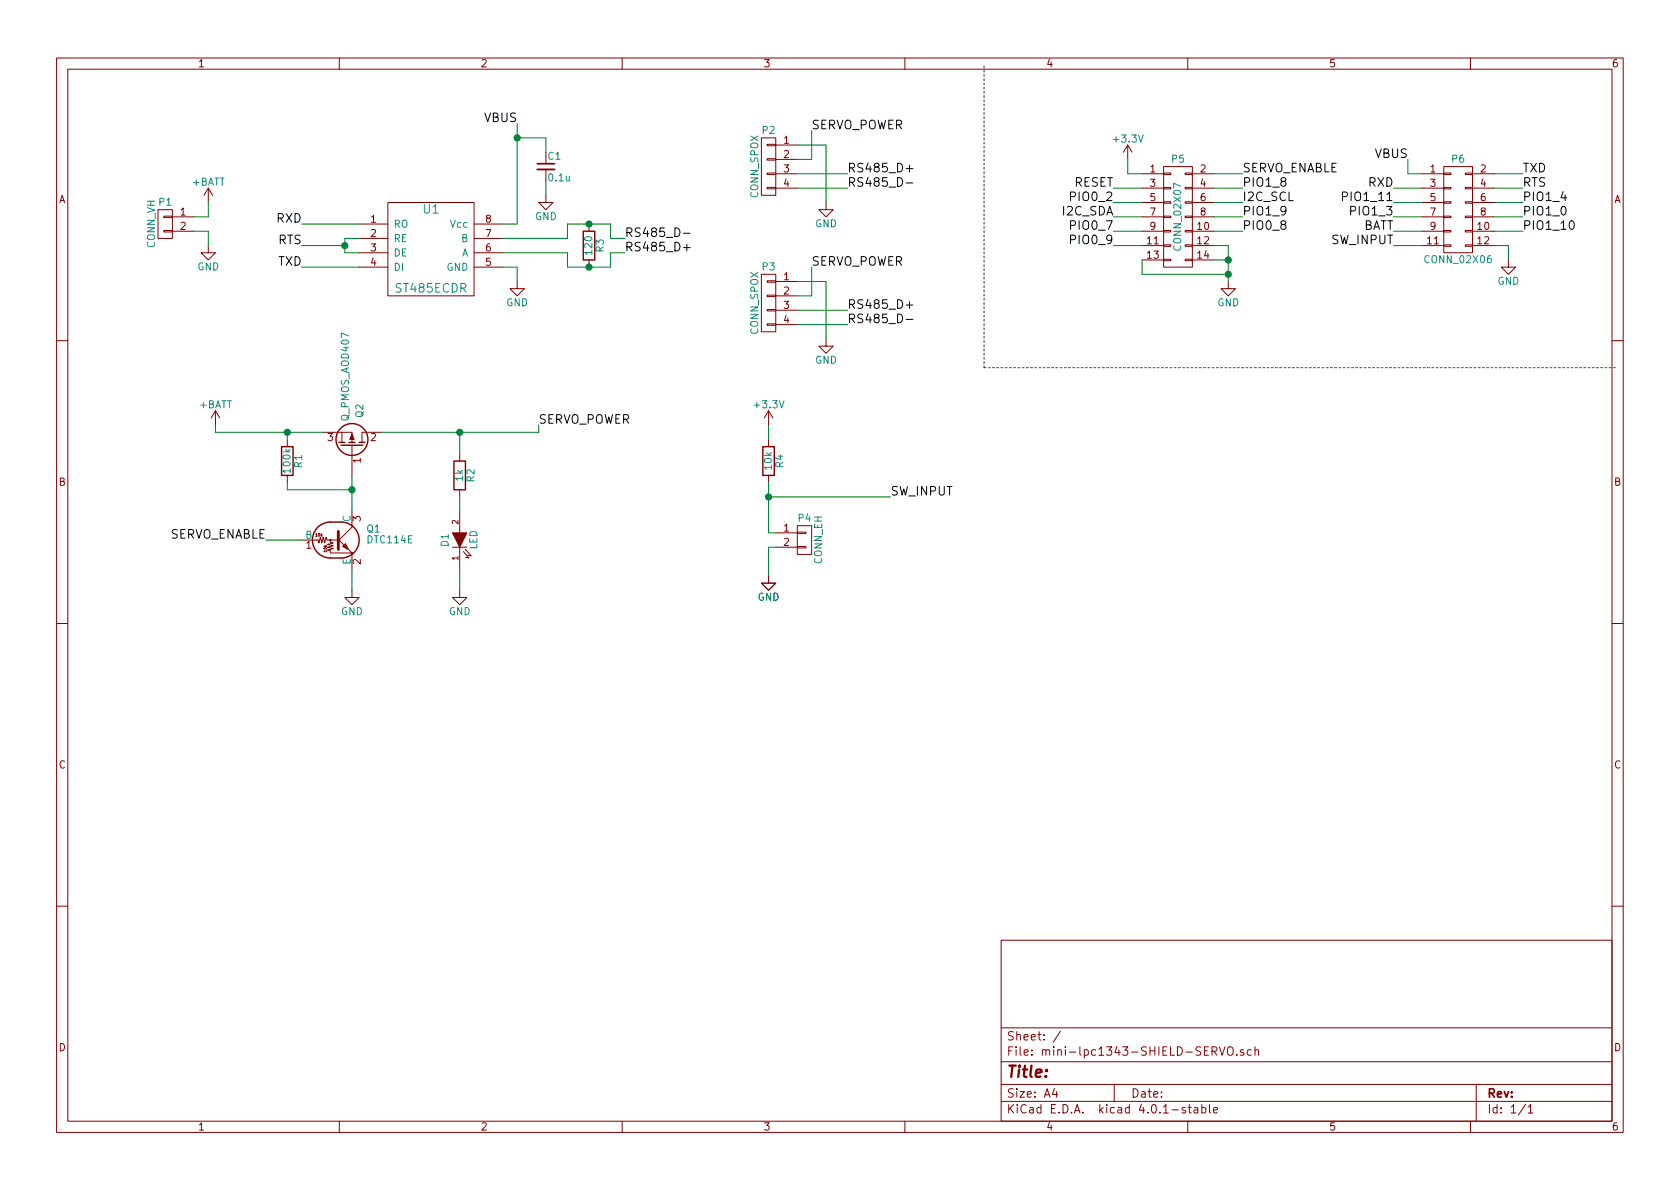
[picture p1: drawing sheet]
<svg xmlns="http://www.w3.org/2000/svg" width="297mm" height="210mm" viewBox="0 0 297 210" stroke-linecap="round" stroke-linejoin="round" font-family="sans-serif">
<g fill="none" stroke="#840000" stroke-width=".18">
<path d="M10 10.3h277v189.9h-277zM12 12.2h273v186.1h-273zM60 10.3v1.9M110 10.3v1.9M160 10.3v1.9M210 10.3v1.9M260 10.3v1.9M27.9 37.1h2.6v5.1h-2.6zM29 38.2h1.5v.3h-1.5zM30.5 38.3h3.8M36.8 33.3l-.7 1.2M36.8 33.3v2.5"/>
<path d="M36.8 33.3l.8 1.2M63.5 39.6h5.1M68.6 35.8h15.2v16.5h-15.2zM83.8 39.6h5.1M96.5 34.5v1.3h1.3l-1.3 1.3-1.3-1.3h1.3M96.5 30v2M104.1 39.6v1.3M134.6 24.4h2.6v10.1h-2.6zM135.6 33.1h1.6v.3h-1.6zM135.6 30.6h1.6v.3h-1.6zM135.6 28.1h1.6v.2h-1.6zM135.6 25.5h1.6v.3h-1.6z"/>
<path d="M137.2 30.7h3.8M137.2 33.3h3.8M137.2 25.6h3.8M137.2 28.2h3.8M146 35.8v1.3h1.3l-1.3 1.2-1.2-1.2h1.2M199.4 25.6l-.8 1.3M199.4 25.6v2.6M199.4 25.6l.8 1.3M201.9 30.7h3.8M201.9 33.3h3.8M201.9 35.8h3.8M201.9 38.3h3.8"/>
<path d="M205.7 38.2h1.3v.3h-1.3zM205.7 35.7h1.3v.2h-1.3zM205.7 33.1h1.3v.3h-1.3zM205.7 30.6h1.3v.3h-1.3zM205.7 29.5h5.1v17.7h-5.1zM209.5 38.2h1.3v.3h-1.3zM209.5 35.7h1.3v.2h-1.3zM209.5 33.1h1.3v.3h-1.3zM209.5 30.6h1.3v.3h-1.3zM210.8 30.7h3.8M210.8 33.3h3.8M210.8 35.8h3.8"/>
<path d="M210.8 38.3h3.8M251.5 30.7h3.8M251.5 33.3h3.8M251.5 35.8h3.8M251.5 38.3h3.8M255.3 38.2h1.2v.3h-1.2zM255.3 35.7h1.2v.2h-1.2zM255.3 33.1h1.2v.3h-1.2zM255.3 30.6h1.2v.3h-1.2zM255.3 29.5h5v15.2h-5zM259.1 38.2h1.2v.3h-1.2zM259.1 35.7h1.2v.2h-1.2z"/>
<path d="M259.1 33.1h1.2v.3h-1.2zM259.1 30.6h1.2v.3h-1.2zM260.3 30.7h3.9M260.3 33.3h3.9M260.3 35.8h3.9M260.3 38.3h3.9M29 40.8h1.5v.2h-1.5zM30.5 40.9h3.8M36.8 43.4v1.3h1.3l-1.3 1.3-1.2-1.3h1.2M63.5 42.2h5.1M63.5 44.7h5.1M63.5 47.2h5.1"/>
<path d="M83.8 42.2h5.1M83.8 44.7h5.1M83.8 47.2h5.1M91.4 49.8v1.2h1.3l-1.3 1.3-1.2-1.3h1.2M104.1 46v1.2M134.6 48.5h2.6v10.2h-2.6zM135.6 57.3h1.6v.2h-1.6zM135.6 54.7h1.6v.3h-1.6zM135.6 52.2h1.6v.2h-1.6zM135.6 49.7h1.6v.2h-1.6zM137.2 49.8h3.8M137.2 52.3h3.8"/>
<path d="M137.2 54.9h3.8M137.2 57.4h3.8M146 59.9v1.3h1.3l-1.3 1.3-1.2-1.3h1.2M201.9 40.9h3.8M201.9 43.4h3.8M201.9 46h3.8M205.7 45.8h1.3v.3h-1.3zM205.7 43.3h1.3v.3h-1.3zM205.7 40.8h1.3v.2h-1.3zM209.5 45.8h1.3v.3h-1.3zM209.5 43.3h1.3v.3h-1.3zM209.5 40.8h1.3v.2h-1.3z"/>
<path d="M210.8 40.9h3.8M210.8 43.4h3.8M210.8 46h3.8M217.2 49.8v1.2h-1.3l1.3 1.3 1.2-1.3h-1.2M251.5 40.9h3.8M251.5 43.4h3.8M255.3 43.3h1.2v.3h-1.2zM255.3 40.8h1.2v.2h-1.2zM259.1 43.3h1.2v.3h-1.2zM259.1 40.8h1.2v.2h-1.2zM260.3 40.9h3.9M260.3 43.4h3.9"/>
<path d="M266.7 46v1.2h1.3l-1.3 1.3-1.3-1.3h1.3M10 60.2h2M38.1 72.6l-.8 1.3M38.1 72.6v2.6M38.1 72.6l.8 1.3M50.8 77.7v1.3M57.1 76.4h5.1v1.8M60.5 76.4v1.8M62.2 78.7v5.4M67.3 76.4h-3.3v1.8M135.9 72.6v2.6M135.9 77.7v1.3"/>
<path d="M135.9 72.6l-.8 1.3M135.9 72.6l.8 1.3M285 60.2h2M50.8 84.1v1.2M53.3 95.5h3l.1 .5 .2-1 .3 1 .2-1 .3 1 .3-1 .1 .5h1.9M59.7 95.2l2.5 2.6h-3.8v-.4l-.5-.1 1-.3-1-.2 1-.3-1-.2 1-.3-.5-.1v-.4M62.2 90.4v2.8l-2.5 2.6M62.2 98v2.6M80 96.8h2.5M81.3 80.3v1.2M81.3 86.6v1.3M81.3 90.4v3.8"/>
<path d="M81.3 96.8v3.8M81.9 97.5l1 1.2-.6-.2M82.3 97.1l1 1.2-.6-.1M135.9 84.1v1.2M137.2 94.2h3.8M137.2 96.8h3.8M141 96.6h1.5v.3h-1.5zM141 94.1h1.5v.3h-1.5zM141 93h2.5v5h-2.5zM10 110.3h2M62.2 104.4v1.3h1.3l-1.3 1.2-1.2-1.2h1.2M81.3 104.4v1.3h1.2l-1.2 1.2-1.3-1.2h1.3"/>
<path d="M135.9 101.8v1.3h1.3l-1.3 1.3-1.3-1.3h1.3M285 110.3h2M10 160.2h2M177 166.3h108v32h-108zM285 160.2h2M60 198.3v1.9M110 198.3v1.9M160 198.3v1.9M177 194.8h108M177 191.8h108M177 187.8h108M177 181.8h108"/>
<path d="M186.4 192.5l-.3 1h.9M186.8 193v1M187.5 182.3l-1.3 2M197 191.8v3M209.6 195.9a.37 .37 0 0 0-.6 .1l.1 .3 .5 .1 .1 .1-.3 .3-.4-.1M210 198.3v1.9M210.1 195.8h.5M210.3 195.3v1.3l.3 .2M211.2 195.9h.5l.1 .9M211.8 196.2l-.5 .1-.2 .2 .2 .3 .5-.1M212.5 195.9l.4-.1 .3 .3-.1 .6h-.6M212.5 195.3v1.5"/>
<path d="M213.8 195.3v1.3l.2 .2M214.3 185.9l.7-.1 .2-.2-.1-.3-.2-.2h-.6v1.5M214.6 196.3l.7-.1-.1-.3-.4-.1-.2 .2v.7h.6M214.7 185.9l.5 .7M215.6 185.1l.5 1.5 .5-1.5M217.1 185.3l.3-.2a.53 .53 0 0 1 .6 .5v.5a.51 .51 0 0 1-.8 .4 1.05 1.05 0 0 1-.1-1.2zM218.7 186.5v.1M219.9 185.7a.37 .37 0 0 0-.6 .1l.1 .2 .5 .2 .1 .1-.3 .3-.4-.1M221.2 185.7l-.4-.1-.3 .3 .1 .6 .2 .1 .4-.1M221.9 185.7l.2-.1 .4 .1v.9M221.9 185.1v1.5M260 198.3v1.9"/>
<path d="M261 191.8v6.5M269.7 195.2l-1.2 2M270.2 195.8l.4-.5v1.5M270.2 196.8h.8"/>
<circle cx="58.4" cy="95.5" r=".13"/>
<circle cx="62.2" cy="97.8" r=".13"/>
</g>
<g fill="none" stroke="#840000" stroke-width=".25">
<path d="M103.1 40.9h2.1v5.1h-2.1zM49.8 79h2v5.1h-2zM59.9 78.2h1.1M60.3 78.7h3.8M61.7 78.2h1M63.5 78.2h1M134.9 79h2v5.1h-2zM56.4 93.1a3.5 3.5 0 0 1 2-.8h1.9a3.2 3.2 0 0 1 3.2 3.2 3.2 3.2 0 0 1-3.2 3.2h-1.9a3.2 3.2 0 0 1-3-2.1 3.2 3.2 0 0 1 1-3.5zM80.3 81.5h2v5.1h-2z"/>
<circle cx="62.2" cy="77.7" r="2.82"/>
</g>
<g fill="none" stroke="#008400" stroke-width=".18">
<path d="M36.8 35.8v2.5h-2.5M53.3 39.6h10.2M91.4 21.8v17.8h-2.5M91.4 24.4h5.1v2.5M96.5 32v2.5M141 30.7h8.9M141 33.3h8.9M141 25.6h5v10.2M143.5 23.1v5.1h-2.5M196.8 33.3h5.1M196.8 35.8h5.1M196.8 38.3h5.1"/>
<path d="M199.4 28.2v2.5h2.5M214.6 30.7h5.1M214.6 33.3h5.1M214.6 35.8h5.1M214.6 38.3h5.1M246.4 33.3h5.1M246.4 35.8h5.1M246.4 38.3h5.1M248.9 28.2v2.5h2.6M264.2 30.7h5M264.2 33.3h5M264.2 35.8h5"/>
<path d="M264.2 38.3h5M34.3 40.9h2.5v2.5M53.3 43.4h7.7M53.3 47.2h10.2M63.5 42.2h-2.5v2.5h2.5M88.9 47.2h2.5v2.6M88.9 44.7h11.4v2.5h7.6v-2.5h2.6M88.9 42.2h11.4v-2.6h7.6v2.6h2.6M141 49.8h5v10.1M141 54.9h8.9M141 57.4h8.9M143.5 47.2v5.1h-2.5"/>
<path d="M196.8 43.4h5.1M196.8 40.9h5.1M201.9 46v2.5h15.3M214.6 43.4h2.6v6.4M214.6 40.9h5.1M214.6 46h2.6M246.4 43.4h5.1M246.4 40.9h5.1M264.2 43.4h2.5v2.6M264.2 40.9h5M38.1 75.2v1.2h19M50.8 76.4v1.3"/>
<path d="M81.3 76.4v3.9M95.2 75.2v1.2h-27.9M135.9 75.2v2.5M47 95.5h6.3M50.8 85.3v1.3h11.4M62.2 84.1v6.3M81.3 87.9v2.5M135.9 85.3v8.9h1.3M135.9 87.9h21.6M137.2 96.8h-1.3v5M62.2 100.6v3.8M81.3 100.6v3.8"/>
</g>
<g fill="#008400" stroke="#008400" stroke-width=".25">
<circle cx="135.9" cy="87.9" r=".51"/>
<circle cx="217.2" cy="46" r=".51"/>
<circle cx="217.2" cy="48.5" r=".51"/>
<circle cx="50.8" cy="76.4" r=".51"/>
<circle cx="62.2" cy="86.6" r=".51"/>
<circle cx="91.4" cy="24.4" r=".51"/>
<circle cx="104.1" cy="39.6" r=".51"/>
<circle cx="104.1" cy="47.2" r=".51"/>
<circle cx="61" cy="43.4" r=".51"/>
<circle cx="81.3" cy="76.4" r=".51"/>
</g>
<path d="M160.2 29.8h1.2M160.2 32.4h1.2M237.4 34.8l.7-.1 .2-.2-.1-.4-.3-.1h-.5v1.5M277.6 39.2l.2-.2a.81 .81 0 0 1 .6 .8 .81 .81 0 0 1-.6 .8l-.2-.2-.2-.4zM120.9 43.8h1.1M120.9 41.2h1.1M160.2 53.9h1.2M160.2 56.5h1.2" fill="none" stroke="#000" stroke-width=".18"/>
<path d="M174 11.7v53.3M174 65h111.7" fill="none" stroke="#0000c2" stroke-width=".18" stroke-dasharray=".3 .4"/>
<path d="M95 30h3" fill="none" stroke="#840000" stroke-width=".33"/>
<path d="M95 29h3" fill="none" stroke="#840000" stroke-width=".3"/>
<path d="M59.8 94v3.1z" fill="#840000" stroke="#840000" stroke-width=".51"/>
<g fill="#840000" stroke="#840000" stroke-width=".18">
<path d="M60.6 96.6l.5-.5 .5 1z"/>
<path d="M62.2 76.7l.4 1h-.8z"/>
<path d="M80 94.2h2.5l-1.2 2.6z"/>
</g>
<text font-size="2.8" fill="#840000" x="178" y="190.5">Title:</text>
<g font-size="2.1">
<text x="85.5" y="21.6">VBUS</text>
<text x="143.5" y="22.9">SERVO_POWER</text>
<text x="243" y="27.9">VBUS</text>
<text x="149.9" y="30.5">RS485_D+</text>
<text x="149.9" y="33">RS485_D-</text>
<text x="189.7" y="35.6">PIO0_2</text>
<text x="189.8" y="33">RESET</text>
<text x="219.7" y="33">PIO1_8</text>
<text x="219.7" y="35.6">I2C_SCL</text>
<text x="219.7" y="30.5">SERVO_ENABLE</text>
<text x="238" y="35.6">PIO1_11</text>
<text x="241.9" y="33">RXD</text>
<text x="269.2" y="30.5">TXD</text>
<text x="269.2" y="35.6">PIO1_4</text>
<text x="269.2" y="33">RTS</text>
<text x="48.9" y="39.4">RXD</text>
<text x="110.5" y="41.9">RS485_D-</text>
<text x="187.9" y="38.1">I2C_SDA</text>
<text x="189.7" y="40.6">PIO0_7</text>
<text x="219.7" y="38.1">PIO1_9</text>
<text x="219.7" y="40.6">PIO0_8</text>
<text x="239.2" y="38.1">PIO1_3</text>
<text x="240.7" y="40.6">BATT</text>
<text x="269.2" y="38.1">PIO1_0</text>
<text x="269.2" y="40.6">PIO1_10</text>
<text x="49.1" y="47">TXD</text>
<text x="49.1" y="43.2">RTS</text>
<text x="110.5" y="44.4">RS485_D+</text>
<text x="143.5" y="47">SERVO_POWER</text>
<text x="189.7" y="43.2">PIO0_9</text>
<text x="235.4" y="43.2">SW_INPUT</text>
<text x="149.9" y="54.6">RS485_D+</text>
<text x="149.9" y="57.1">RS485_D-</text>
<text x="95.2" y="74.9">SERVO_POWER</text>
<text x="157.5" y="87.6">SW_INPUT</text>
<text x="29.6" y="95.2">SERVO_ENABLE</text>
</g>
<g font-size="2.1" fill="#008484">
<text x="74.9" y="37.8">U1</text>
<text x="70.1" y="51.7">ST485ECDR</text>
</g>
<g font-size="2.1" fill="#840000">
<text x="178" y="184">Sheet: /</text>
<text x="178" y="186.7">File: mini-lpc1343-SHIELD-SERVO.sch</text>
<text x="178" y="196.9">KiCad E.D.A. kicad 4.0.1-stable</text>
<text x="178" y="194.1">Size: A4</text>
<text x="200" y="194.1">Date:</text>
<text x="263" y="194.1">Rev:</text>
<text x="263" y="196.9">Id: 1/1</text>
</g>
<g font-size="1.8" fill="#840000">
<text x="35" y="11.9">1</text>
<text x="85" y="11.9">2</text>
<text x="135" y="11.9">3</text>
<text x="185" y="11.9">4</text>
<text x="235" y="11.9">5</text>
<text x="285" y="11.9">6</text>
<text x="138.6" y="25.4">1</text>
<text x="138.6" y="27.9">2</text>
<text x="10.4" y="35.9">A</text>
<text x="138.6" y="30.5">3</text>
<text x="138.6" y="33">4</text>
<text x="203.4" y="30.5">1</text>
<text x="203.4" y="33">3</text>
<text x="203.4" y="35.6">5</text>
<text x="212.2" y="30.5">2</text>
<text x="212.2" y="33">4</text>
<text x="212.2" y="35.6">6</text>
<text x="252.9" y="30.5">1</text>
<text x="252.9" y="33">3</text>
<text x="252.9" y="35.6">5</text>
<text x="261.8" y="30.5">2</text>
<text x="261.8" y="33">4</text>
<text x="261.8" y="35.6">6</text>
<text x="285.4" y="35.9">A</text>
<text x="31.9" y="38.1">1</text>
<text x="31.9" y="40.6">2</text>
<text x="65.6" y="39.4">1</text>
<text x="65.6" y="41.9">2</text>
<text x="85.9" y="41.9">7</text>
<text x="85.9" y="39.4">8</text>
<text x="203.4" y="38.1">7</text>
<text x="203.4" y="40.6">9</text>
<text x="211.8" y="40.6">10</text>
<text x="212.2" y="38.1">8</text>
<text x="252.9" y="38.1">7</text>
<text x="252.9" y="40.6">9</text>
<text x="261.3" y="40.6">10</text>
<text x="261.8" y="38.1">8</text>
<text x="65.6" y="44.4">3</text>
<text x="65.6" y="47">4</text>
<text x="85.9" y="47">5</text>
<text x="85.9" y="44.4">6</text>
<text x="202.9" y="43.2">11</text>
<text x="202.9" y="45.7">13</text>
<text x="211.8" y="43.2">12</text>
<text x="211.8" y="45.7">14</text>
<text x="252.4" y="43.2">11</text>
<text x="261.3" y="43.2">12</text>
<text x="138.6" y="49.5">1</text>
<text x="138.6" y="52.1">2</text>
<text x="138.6" y="54.6">3</text>
<text x="138.6" y="57.1">4</text>
<text x="57.9" y="78">3</text>
<text x="65.6" y="78">2</text>
<text x="63.8" y="81.9" transform="rotate(-90 63.8 81.9)">1</text>
<text x="10.4" y="85.9">B</text>
<text x="285.4" y="85.9">B</text>
<text x="63.8" y="92.2" transform="rotate(-90 63.8 92.2)">3</text>
<text x="138.6" y="94">1</text>
<text x="54.1" y="97">1</text>
<text x="63.8" y="99.8" transform="rotate(-90 63.8 99.8)">2</text>
<text x="138.6" y="96.5">2</text>
<text x="10.4" y="135.9">C</text>
<text x="285.4" y="135.9">C</text>
<text x="10.4" y="185.9">D</text>
<text x="285.4" y="185.9">D</text>
<text x="35" y="199.9">1</text>
<text x="85" y="199.9">2</text>
<text x="135" y="199.9">3</text>
<text x="185" y="199.9">4</text>
<text x="235" y="199.9">5</text>
<text x="285" y="199.9">6</text>
</g>
<g font-size="1.8" fill="#008484">
<text x="134.8" y="23.7">P2</text>
<text x="96.9" y="28.2">C1</text>
<text x="197.1" y="25.2">+3.3V</text>
<text x="207.2" y="28.7">P5</text>
<text x="256.7" y="28.7">P6</text>
<text x="34" y="32.8">+BATT</text>
<text x="97.1" y="32">0.1u</text>
<text x="134.1" y="35" transform="rotate(-90 134.1 35)">CONN_SPOX</text>
<text x="28.1" y="36.4">P1</text>
<text x="69.6" y="40.3">RO</text>
<text x="79.7" y="40.3">Vcc</text>
<text x="94.6" y="38.9">GND</text>
<text x="144.1" y="40.2">GND</text>
<text x="27.4" y="43.9" transform="rotate(-90 27.4 43.9)">CONN_VH</text>
<text x="34.9" y="47.8">GND</text>
<text x="69.6" y="42.8">RE</text>
<text x="69.6" y="45.3">DE</text>
<text x="69.6" y="47.9">DI</text>
<text x="78.9" y="47.9">GND</text>
<text x="81.5" y="45.3">A</text>
<text x="81.5" y="42.8">B</text>
<text x="104.7" y="44.9" transform="rotate(-90 104.7 44.9)">120</text>
<text x="106.7" y="44.5" transform="rotate(-90 106.7 44.5)">R3</text>
<text x="134.8" y="47.8">P3</text>
<text x="208.8" y="44" transform="rotate(-90 208.8 44)">CONN_02X07</text>
<text x="252.2" y="46.5">CONN_02X06</text>
<text x="264.7" y="50.3">GND</text>
<text x="89.5" y="54.1">GND</text>
<text x="134.1" y="59.1" transform="rotate(-90 134.1 59.1)">CONN_SPOX</text>
<text x="215.2" y="54.1">GND</text>
<text x="144.1" y="64.3">GND</text>
<text x="35.2" y="72.2">+BATT</text>
<text x="61.7" y="74.3" transform="rotate(-90 61.7 74.3)">Q_PMOS_AOD407</text>
<text x="64.2" y="73.8" transform="rotate(-90 64.2 73.8)">Q2</text>
<text x="133.6" y="72.2">+3.3V</text>
<text x="51.4" y="83.5" transform="rotate(-90 51.4 83.5)">100k</text>
<text x="53.4" y="82.6" transform="rotate(-90 53.4 82.6)">R1</text>
<text x="136.4" y="83" transform="rotate(-90 136.4 83)">10k</text>
<text x="138.5" y="82.6" transform="rotate(-90 138.5 82.6)">R4</text>
<text x="81.8" y="85" transform="rotate(-90 81.8 85)">1k</text>
<text x="83.9" y="85.2" transform="rotate(-90 83.9 85.2)">R2</text>
<text x="54" y="95.2">B</text>
<text x="62" y="92.3" transform="rotate(-90 62 92.3)">C</text>
<text x="64.9" y="94.2">Q1</text>
<text x="141.2" y="92.2">P4</text>
<text x="62" y="99.9" transform="rotate(-90 62 99.9)">E</text>
<text x="65" y="96.1">DTC114E</text>
<text x="79.3" y="96.6" transform="rotate(-90 79.3 96.6)">D1</text>
<text x="84.4" y="97.2" transform="rotate(-90 84.4 97.2)">LED</text>
<text x="145.3" y="99.8" transform="rotate(-90 145.3 99.8)">CONN_EH</text>
<text x="133.9" y="106.2">GND</text>
<text x="60.3" y="108.8">GND</text>
<text x="79.3" y="108.8">GND</text>
</g>
<g font-size="1.4" fill="#840000">
<text x="81" y="92.7" transform="rotate(-90 81 92.7)">2</text>
<text x="81" y="99.1" transform="rotate(-90 81 99.1)">1</text>
</g>
<g font-size=".7" fill="#840000">
<text x="55.8" y="94.9">10k</text>
<text x="57.8" y="97.6" transform="rotate(-90 57.8 97.6)">10k</text>
</g>
</svg>
